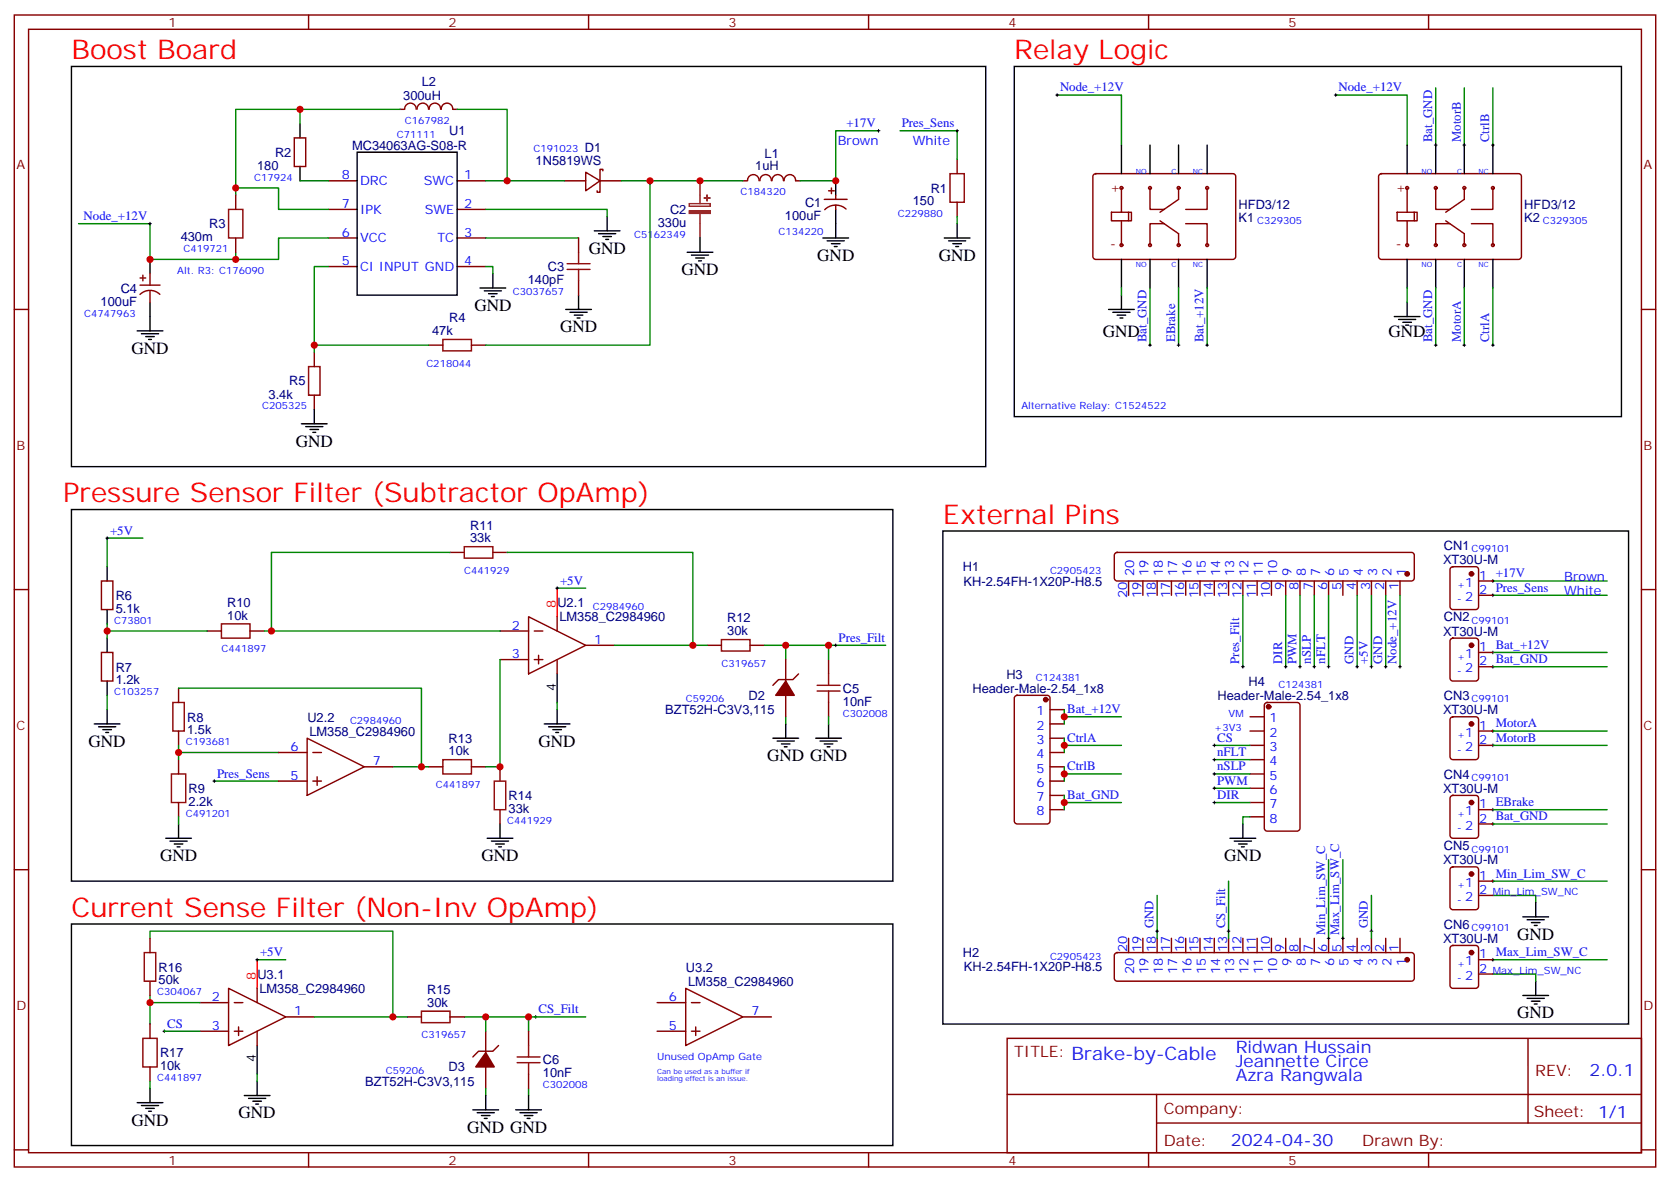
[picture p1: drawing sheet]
<svg xmlns="http://www.w3.org/2000/svg" width="412mm" height="292mm" viewBox="0 0 412 292" stroke-linecap="round" stroke-linejoin="round" font-family="sans-serif">
<g fill="none" stroke="#870000" stroke-width=".35">
<path d="M3.5 3.7h405.4v284.3h-405.4zM7.1 7.2h398.2v277.3h-398.2zM76.2 3.7v3.5M145.3 3.7v3.5M214.5 3.7v3.5M283.6 3.7v3.5M352.8 3.7v3.5M72.7 34h2.8v7.1h-2.8zM98.8 27h1M102.8 27a1.41 1.41 0 0 0-1.4-1.5 1.41 1.41 0 0 0-1.4 1.5M105.8 27a1.41 1.41 0 0 0-1.4-1.5 1.41 1.41 0 0 0-1.4 1.5M108.8 27a1.41 1.41 0 0 0-1.4-1.5 1.41 1.41 0 0 0-1.4 1.5"/>
<path d="M109 27a1.41 1.41 0 0 1 1.4-1.5 1.41 1.41 0 0 1 1.4 1.5h1.1M236.4 39.3v3.6M58.2 48.2v3.5M58.2 58.7v3.6M81.1 44.6h7.1M81.1 51.7h7.1M81.1 58.7h7.1M112.9 44.6h7M112.9 51.7h7M112.9 58.7h7M139.3 44.6h5.3M142.9 58.7v3.6"/>
<path d="M144.6 42.5l3.6 2.1-3.6 2.5zM148.2 44.6v2.8h-.7v-.3M148.2 44.6h5.3M148.9 42.2v-.4h-.7v2.8M183.4 44.6h1.1M187.4 44.6a1.41 1.41 0 0 0-1.4-1.5 1.41 1.41 0 0 0-1.4 1.5M190.5 44.6a1.41 1.41 0 0 0-1.4-1.5 1.41 1.41 0 0 0-1.4 1.5M193.5 44.6a1.41 1.41 0 0 0-1.4-1.5 1.41 1.41 0 0 0-1.4 1.5M196.5 44.6a1.41 1.41 0 0 0-1.5-1.5 1.41 1.41 0 0 0-1.4 1.5M196.5 44.6h1.1M203.6 49.2h5.6M204.6 47.1h1.4"/>
<path d="M205.3 46.4v1.4M206.4 48.2v1M206.4 50.6v1.1M208.9 51.6a3.8 3.8 0 0 0-5.2 .2M236.4 49.9v3.5M270.1 43.1l.5-.2h33.8a.71 .71 0 0 1 .8 .7v19.7a.76 .76 0 0 1-.8 .7h-33.8a.76 .76 0 0 1-.7-.7v-19.7zM274.5 52.4h4.2v2.1h-4.2zM276.9 46.4v6M276.9 54.5v6M278.7 52.4h.7v2.1h-.7M284 46.4v5.3h3.5M286.5 54.5l4.5 3.2v2.8"/>
<path d="M287.5 55.2h-3.5v5.3M291 46.4v2.8l-4.5 3.2M292.8 55.2h5.3v5.3M298.1 46.4v5.3h-5.3M340.7 43.1l.4-.2h33.9a.71 .71 0 0 1 .7 .7v19.7a.76 .76 0 0 1-.7 .7h-33.9a.76 .76 0 0 1-.7-.7v-19.7zM345 52.4h4.2v2.1h-4.2zM347.5 46.4v6M347.5 54.5v6M349.2 52.4h.8v2.1h-.8M354.5 46.4v5.3h3.6M357 54.5l4.6 3.2v2.8M358.1 55.2h-3.6v5.3"/>
<path d="M361.6 46.4v2.8l-4.6 3.2M363.4 55.2h5.3v5.3M368.7 46.4v5.3h-5.3M3.5 76.4h3.6M34.6 70.4h4.9M34.6 68.6h1.4M35.3 67.9v1.4M37 67.6v2.8M37 71.8v2.8M39.5 72.7a3.5 3.5 0 0 0-4.9 0M81.1 65.8h7.1M112.9 65.8h7"/>
<path d="M142.9 69.3v3.5M405.3 76.4h3.6M77.6 87v3.5M77.6 97.5v3.6M105.8 85.2h3.6M116.4 85.2h3.5M111.1 136.3h3.6M121.7 136.3h3.5M275.4 136.6l.5-.3h72.6a.71 .71 0 0 1 .7 .8v5.6a.76 .76 0 0 1-.7 .7h-72.6a.76 .76 0 0 1-.7-.7v-5.6zM3.5 145.5h3.6M25 143.4h2.9v7.1h-2.9zM51.2 155.8h3.5"/>
<path d="M61.7 155.8h3.6M123.5 155.8h7M130.5 152.2l14.1 7.1-14.1 7zM131.9 155.8h2.2M137.6 152.2v3.6M144.6 159.3h7.1M174.6 159.3h3.6M185.2 159.3h3.5M278.7 143.4v3.5M282.2 143.4v3.5M285.8 143.4v3.5M289.3 143.4v3.5"/>
<path d="M292.8 143.4v3.5M296.3 143.4v3.5M299.9 143.4v3.5M303.4 143.4v3.5M306.9 143.4v3.5M310.4 143.4v3.5M314 143.4v3.5M317.5 143.4v3.5M321 143.4v3.5M324.6 143.4v3.5M328.1 143.4v3.5M331.6 143.4v3.5"/>
<path d="M335.1 143.4v3.5M338.7 143.4v3.5M342.2 143.4v3.5M345.7 143.4v3.5M358.3 140.1l.5-.2h5.6a.71 .71 0 0 1 .7 .7v9.2a.76 .76 0 0 1-.7 .7h-5.6a.76 .76 0 0 1-.7-.7v-9.2zM358.3 157.7l.5-.2h5.6a.71 .71 0 0 1 .7 .7v9.2a.76 .76 0 0 1-.7 .7h-5.6a.76 .76 0 0 1-.7-.7v-9.2zM365.1 143.4h3.6M365.1 146.9h3.6M405.3 145.5h3.6M25 161h2.9v7.1h-2.9zM44.1 169.9v3.5M123.5 162.8h7"/>
<path d="M131.9 162.8h2.2M133 161.7v2.2M137.6 162.8v3.5M194 162.8v5.3M194 171.6v5.3M197.2 166.3l-1.4 1.4h-3.5l-1.4 1.5M204.6 162.8v3.5M204.6 173.4v3.5M250.7 171.8l.5-.2h7.4a.71 .71 0 0 1 .7 .7v30.4a.76 .76 0 0 1-.7 .7h-7.4a.76 .76 0 0 1-.7-.7v-30.4zM259.3 175.2h3.5M259.3 178.7h3.5M308.7 176.9h3.5"/>
<path d="M312.4 173.6l.5-.2h7.4a.71 .71 0 0 1 .7 .7v30.3a.76 .76 0 0 1-.7 .7h-7.4a.76 .76 0 0 1-.7-.7v-30.3zM358.3 177.1l.5-.2h5.6a.71 .71 0 0 1 .7 .7v9.2a.76 .76 0 0 1-.7 .7h-5.6a.76 .76 0 0 1-.7-.7v-9.2zM365.1 161h3.6M365.1 164.6h3.6M44.1 180.4v3.6M44.1 187.5v3.5M44.1 198.1v3.5M68.8 185.7h7M68.8 192.8h7M75.8 182.2l14.2 7.1-14.2 7zM77.3 185.7h2.1M77.3 192.8h2.1"/>
<path d="M78.3 191.7v2.2M90 189.3h7M105.8 189.3h3.6M116.4 189.3h3.5M123.5 189.3v3.5M123.5 199.8v3.6M259.3 189.3h3.5M259.3 182.2h3.5M259.3 185.7h3.5M259.3 192.8h3.5M259.3 196.3h3.5M259.3 199.8h3.5"/>
<path d="M308.7 180.4h3.5M308.7 184h3.5M308.7 187.5h3.5M308.7 191h3.5M308.7 194.6h3.5M308.7 198.1h3.5M358.3 196.5l.5-.2h5.6a.71 .71 0 0 1 .7 .7v9.2a.76 .76 0 0 1-.7 .7h-5.6a.76 .76 0 0 1-.7-.7v-9.2zM365.1 199.8h3.6M365.1 180.4h3.6M365.1 184h3.6M3.5 214.7h3.6M308.7 201.6h3.5"/>
<path d="M358.3 214.2l.5-.2h5.6a.71 .71 0 0 1 .7 .7v9.1a.76 .76 0 0 1-.7 .7h-5.6a.76 .76 0 0 1-.7-.7v-9.1zM365.1 203.4h3.6M365.1 217.5h3.6M405.3 214.7h3.6M37 231.6v3.5M275.4 235.3l.5-.2h72.6a.71 .71 0 0 1 .7 .7v5.7a.76 .76 0 0 1-.7 .7h-72.6a.76 .76 0 0 1-.7-.7v-5.7zM278.7 231.6v3.5M282.2 231.6v3.5M285.8 231.6v3.5M289.3 231.6v3.5M292.8 231.6v3.5M296.3 231.6v3.5"/>
<path d="M299.9 231.6v3.5M303.4 231.6v3.5M306.9 231.6v3.5M310.4 231.6v3.5M314 231.6v3.5M317.5 231.6v3.5M321 231.6v3.5M324.6 231.6v3.5M328.1 231.6v3.5M331.6 231.6v3.5M335.1 231.6v3.5M338.7 231.6v3.5"/>
<path d="M342.2 231.6v3.5M345.7 231.6v3.5M358.3 233.6l.5-.2h5.6a.71 .71 0 0 1 .7 .7v9.1a.76 .76 0 0 1-.7 .7h-5.6a.76 .76 0 0 1-.7-.7v-9.1zM365.1 221h3.6M365.1 236.9h3.6M37 242.2v3.5M37 252.8v3.5M49.4 254.5h7M49.4 247.5h7M56.4 243.9l14.2 7.1-14.2 7.1zM57.9 254.5h2.1M57.9 247.5h2.1"/>
<path d="M58.9 253.5v2.1M63.5 243.9v3.6M63.5 254.5v3.6M70.6 251h7M100.5 251h3.6M111.1 251h3.6M119.9 254.5v5.3M123.1 258.1l-1.4 1.4h-3.5l-1.4 1.4M130.5 254.5v3.6M162.3 254.5h7M162.3 247.5h7M169.3 243.9l14.1 7.1-14.1 7.1z"/>
<path d="M170.7 254.5h2.2M170.7 247.5h2.2M171.8 253.5v2.1M183.4 251h7.1M248.7 256.3h156.6v28.2h-156.6zM365.1 240.4h3.6M377.3 256.3v20.9M37 263.3v3.6M119.9 263.3v5.3M130.5 265.1v3.5M248.7 270.1h156.5M285.6 277.2h119.6"/>
<path d="M285.6 270.1v14.2M3.5 283.8h3.6M76.2 284.5v3.5M145.3 284.5v3.5M214.5 284.5v3.5M283.6 284.5v3.5M352.8 284.5v3.5M405.3 283.8h3.6"/>
<circle cx="276.9" cy="46.4" r=".35"/>
<circle cx="284" cy="46.4" r=".35"/>
<circle cx="291" cy="46.4" r=".35"/>
<circle cx="298.1" cy="46.4" r=".35"/>
<circle cx="347.5" cy="46.4" r=".35"/>
<circle cx="354.5" cy="46.4" r=".35"/>
<circle cx="361.6" cy="46.4" r=".35"/>
<circle cx="368.7" cy="46.4" r=".35"/>
<circle cx="276.9" cy="60.5" r=".35"/>
<circle cx="284" cy="60.5" r=".35"/>
<circle cx="291" cy="60.5" r=".35"/>
<circle cx="298.1" cy="60.5" r=".35"/>
<circle cx="347.5" cy="60.5" r=".35"/>
<circle cx="354.5" cy="60.5" r=".35"/>
<circle cx="361.6" cy="60.5" r=".35"/>
<circle cx="368.7" cy="60.5" r=".35"/>
</g>
<g fill="none" stroke="#a10000" stroke-width=".35">
<path d="M56.4 51.7h3.6v7h-3.6zM234.6 42.9h3.5v7h-3.5zM140.1 66.5h5.6M140.1 65.1h5.6M142.9 62.3v2.8M142.9 66.5v2.8M76.2 90.5h2.8v7h-2.8zM109.4 83.8h7v2.8h-7zM114.7 134.9h7v2.9h-7zM54.7 154h7v3.5h-7zM178.2 157.9h7v2.8h-7zM42.7 173.4h2.8v7h-2.8z"/>
<path d="M201.8 169.2h5.6M201.8 170.6h5.6M204.6 166.3v2.9M204.6 170.6v2.8M42.3 191h3.6v7.1h-3.6zM109.4 187.5h7v3.5h-7zM122.1 192.8h2.8v7h-2.8zM35.6 235.1h2.9v7.1h-2.9zM35.3 256.3h3.5v7h-3.5zM104.1 249.6h7v2.8h-7zM130.5 258.1v2.8M127.7 260.9h5.6"/>
<path d="M127.7 262.3h5.6M130.5 262.3v2.8"/>
</g>
<g fill="none" stroke="#000" stroke-width=".35">
<path d="M17.6 16.4h225.8v98.8h-225.8zM250.5 16.4h149.9v86.4h-149.9zM74.1 30.5v3.5M88.2 37.6h24.7v35.2h-24.7zM276.9 35.8v7.1M284 35.8v7.1M291 35.8v7.1M298.1 35.8v7.1M347.5 35.8v7.1M354.5 35.8v7.1M361.6 35.8v7.1M368.7 35.8v7.1"/>
<path d="M74.1 41.1v3.5M146.8 57h6.3M147.8 57.7h4.2M148.9 58.4h2.1M149.6 59.1h.7M149.9 53.4v3.6M172.9 58.7v3.6M203.2 58.7h6.3M204.3 59.4h4.2M206.4 44.6v3.6M206.4 51.7v7M233.2 58.7h6.3"/>
<path d="M234.2 59.4h4.3M236.4 55.2v3.5M37 64v3.6M37 74.6v7.1M118.5 71.1h6.4M119.6 71.8h4.2M120.6 72.5h2.2M121.4 73.2h.7M121.7 67.6v3.5M139.7 76.4h6.3M140.8 77.1h4.2M141.8 77.8h2.1"/>
<path d="M142.5 78.5h.7M142.9 72.8v3.6M169.7 62.3h6.3M170.7 63h4.3M171.8 63.7h2.1M172.5 64.4h.7M205.3 60.1h2.1M206 60.9h.7M235.3 60.1h2.1M236 60.9h.7M273.8 76.4h6.3M274.8 77.1h4.2"/>
<path d="M275.9 77.8h2.1M276.6 78.5h.7M276.9 64v7.1M276.9 72.8v3.6M284 64v7.1M291 64v7.1M298.1 64v7.1M344.3 78.1h6.4M345.4 78.8h4.2M346.4 79.6h2.1M347.5 64v7.1M347.5 74.6v3.5"/>
<path d="M354.5 64v7.1M361.6 64v7.1M368.7 64v7.1M33.9 81.7h6.3M34.9 82.4h4.3M36 83.1h2.1M36.7 83.8h.7M347.1 80.3h.7M74.4 104.6h6.4M75.5 105.3h4.2M76.6 106h2.1M77.3 106.7h.7"/>
<path d="M77.6 101.1v3.5M17.6 125.8h202.9v91.7h-202.9zM26.5 139.9v3.5M232.8 131.1h169.4v121.7h-169.4zM26.5 150.5v3.5M26.5 157.5v3.5M23.3 178.7h6.3M24.3 179.4h4.3M26.5 168.1v3.5M26.5 175.2v3.5M134.4 178.7h6.4M135.5 179.4h4.2"/>
<path d="M137.6 166.3v7.1M137.6 175.2v3.5M194 178.7v3.5M204.6 178.7v3.5M25.4 180.1h2.1M26.1 180.8h.7M136.5 180.1h2.1M137.2 180.8h.7M190.9 182.2h6.3M191.9 182.9h4.2M193 183.6h2.1M193.7 184.3h.7"/>
<path d="M201.4 182.2h6.4M202.5 182.9h4.2M203.6 183.6h2.1M204.3 184.3h.7M40.9 206.9h6.4M42 207.6h4.2M43 208.3h2.2M43.7 209h.7M44.1 203.4v3.5M120.3 206.9h6.3M121.4 207.6h4.2M122.4 208.3h2.1"/>
<path d="M123.1 209h.7M123.5 203.4v3.5M303.7 206.9h6.4M304.8 207.6h4.2M305.9 208.3h2.1M306.6 209h.7M306.9 203.4v3.5M17.6 228.1h202.9v54.7h-202.9zM376.1 226.3h6.3M377.1 227h4.3M378.2 227.7h2.1M378.9 228.4h.7"/>
<path d="M379.2 222.8v3.5M63.5 258.1v7M376.1 245.7h6.3M377.1 246.4h4.3M378.2 247.1h2.1M378.9 247.8h.7M379.2 242.2v3.5M33.9 272.2h6.3M34.9 272.9h4.3M36 273.6h2.1M36.7 274.3h.7M37 268.6v3.6"/>
<path d="M60.3 270.4h6.4M61.4 271.1h4.2M62.4 271.8h2.2M63.1 272.5h.8M63.5 266.9v3.5M116.8 273.9h6.3M117.8 274.6h4.3M118.9 275.3h2.1M119.6 276h.7M119.9 270.4v3.5M127.4 273.9h6.3M128.4 274.6h4.2"/>
<path d="M129.5 275.3h2.1M130.2 276h.7M130.5 270.4v3.5"/>
</g>
<path d="M170.2 50.3h5.2v.6h-5.2zM172.9 44.6v5.7M172.9 52.7v6" fill="none" stroke="#8c2424" stroke-width=".35"/>
<g fill="#8c2424" stroke="#8c2424" stroke-width=".35">
<path d="M170.2 52h5.2v.7h-5.2z"/>
<path d="M173.9 48.9h1.4z"/>
<path d="M174.6 48.2v1.4z"/>
</g>
<path d="M137.6 145.2v7M63.5 236.9v7" fill="none" stroke="#f00" stroke-width=".35"/>
<g fill="none" stroke="#008700" stroke-width=".35">
<path d="M74.1 27h-15.9v19.4M98.8 27h-24.7v3.5M112.9 27h12.3v17.6M217 32.3h-10.6v12.3h-8.8M222.2 32.3h14.2v7M261.1 23.5h15.8v12.3M329.8 23.5h17.7v12.3M354.5 21.7v14.1M361.6 21.7v14.1M368.7 21.7v14.1M19.4 55.2h17.6v8.8h31.8v-5.3h12.3M58.2 48.2v-1.8h10.6v5.3h12.3"/>
<path d="M74.1 44.6h7M119.9 51.7h30v1.7M119.9 44.6h19.4M119.9 58.7h23M153.5 44.6h29.9M160.5 44.6v40.6h-40.6M236.4 53.4v1.8M58.2 62.3v1.7M81.1 65.8h-3.5v21.2M119.9 65.8h1.8v1.8M276.9 71.1v1.7M284 71.1v14.1"/>
<path d="M291 71.1v14.1M298.1 71.1v14.1M347.5 71.1v3.5M354.5 71.1v14.1M361.6 71.1v14.1M368.7 71.1v14.1M77.6 85.2h28.2M35.3 132.8h-8.8v7.1M111.1 136.3h-44.1v19.5M125.2 136.3h45.9v23M26.5 154v3.5M26.5 155.8h24.7"/>
<path d="M65.3 155.8h58.2M137.6 145.2h7M151.7 159.3h22.9M188.7 159.3h30M194 159.3v3.5M204.6 159.3v3.5M306.9 146.9v17.7M317.5 146.9v17.7M321 146.9v17.7M324.6 146.9v17.7M328.1 146.9v17.7M335.1 146.9v17.7"/>
<path d="M338.7 146.9v17.7M342.2 146.9v17.7M345.7 146.9v17.7M368.7 143.4h28.2M368.7 146.9h28.2M26.5 171.6v3.6M44.1 169.9h60v19.4M123.5 162.8v26.5h-3.6M137.6 173.4v1.8M194 176.9v1.8M204.6 176.9v1.8M262.8 176.9h14.1"/>
<path d="M262.8 175.2v3.5M368.7 164.6h28.2M368.7 161h28.2M44.1 184v1.7h24.7M44.1 185.7v1.8M52.9 192.8h15.9M97 189.3h8.8M262.8 191h14.1M262.8 184h14.1M262.8 198.1h14.1M262.8 182.2v3.5M262.8 189.3v3.5"/>
<path d="M262.8 196.3v3.5M299.9 184h8.8M299.9 187.5h8.8M299.9 191h8.8M299.9 194.6h8.8M299.9 198.1h8.8M368.7 184h28.2M368.7 180.4h28.2M368.7 199.8h28.2M44.1 201.6v1.8M303.4 217.5v14.1M308.7 201.6h-1.8v1.8"/>
<path d="M328.1 212.2v19.4M331.6 212.2v19.4M368.7 217.5h28.2M368.7 203.4h28.2M37 231.6v-1.8h60v21.2M63.5 236.9h7.1M285.8 221v10.6M338.7 221v10.6M368.7 236.9h28.2M368.7 221h10.5v1.8M37 245.7v7.1M37 247.5h12.4"/>
<path d="M40.6 254.5h8.8M77.6 251h22.9M114.7 251h29.9M119.9 251v3.5M130.5 251v3.5M368.7 240.4h10.5v1.8M37 266.9v1.7M63.5 265.1v1.8M119.9 268.6v1.8M130.5 268.6v1.8"/>
</g>
<g fill="none" stroke="#000" stroke-width=".25">
<path d="M216.6 32.3h.7M217 31.9v.7M236 32.3h.7M236.4 31.9v.7M260.7 23.5h.7M261.1 23.1v.7M329.5 23.5h.7M329.8 23.1v.7M354.2 35.8h.7M354.5 35.5v.7M361.2 35.8h.7M361.6 35.5v.7"/>
<path d="M368.3 35.8h.7M368.7 35.5v.7M36.7 55.2h.7M37 54.9v.7M283.6 85.2h.7M284 84.8v.7M290.7 85.2h.7M291 84.8v.7M297.7 85.2h.7M298.1 84.8v.7M354.2 85.2h.7M354.5 84.8v.7"/>
<path d="M361.2 85.2h.7M361.6 84.8v.7M368.3 85.2h.7M368.7 84.8v.7M26.1 132.8h.7M26.5 132.5v.7M137.2 145.2h.7M137.6 144.8v.7M206 159.3h.7M206.4 158.9v.7M368.3 143.4h.7M368.3 146.9h.7"/>
<path d="M368.7 143.1v.7M368.7 146.6v.7M262.5 176.9h.7M262.8 176.6v.7M306.6 164.6h.7M306.9 164.2v.7M317.1 164.6h.8M317.5 164.2v.7M320.7 164.6h.7M321 164.2v.7M324.2 164.6h.7M324.6 164.2v.7"/>
<path d="M327.7 164.6h.7M328.1 164.2v.7M334.8 164.6h.7M335.1 164.2v.7M338.3 164.6h.7M338.7 164.2v.7M341.8 164.6h.7M342.2 164.2v.7M345.4 164.6h.7M345.7 164.2v.7M368.3 164.6h.7M368.3 161h.7"/>
<path d="M368.7 160.7v.7M368.7 164.2v.7M52.6 192.8h.7M52.9 192.4v.7M262.5 184h.7M262.5 191h.7M262.5 198.1h.7M262.8 183.6v.7M262.8 190.7v.7M262.8 197.7v.7M299.5 184h.7M299.5 191h.7"/>
<path d="M299.5 198.1h.7M299.5 187.5h.7M299.5 194.6h.7M299.9 183.6v.7M299.9 187.1v.8M299.9 190.7v.7M299.9 194.2v.7M299.9 197.7v.7M368.3 184h.7M368.3 180.4h.7M368.3 199.8h.7M368.7 180.1v.7"/>
<path d="M368.7 183.6v.7M368.7 199.5v.7M368.3 217.5h.7M368.3 203.4h.7M368.7 203v.7M368.7 217.1v.7M63.1 236.9h.8M63.5 236.5v.7M285.4 229.8h.7M285.8 229.5v.7M303 229.8h.7M303.4 229.5v.7"/>
<path d="M327.7 231.6h.7M328.1 231.2v.8M331.3 231.6h.7M331.6 231.2v.8M338.3 229.8h.7M338.7 229.5v.7M368.3 236.9h.7M368.7 236.5v.7M40.2 254.5h.7M40.6 254.2v.7M131.9 251h.7M132.3 250.6v.8"/>
</g>
<g fill="#870000" stroke="#870000" stroke-width=".35">
<path d="M194 168.1l2.1 3.5h-4.5z"/>
<path d="M119.9 259.8l2.2 3.5h-4.6z"/>
<circle cx="347.5" cy="141.6" r=".53"/>
<circle cx="347.5" cy="236.9" r=".53"/>
<circle cx="258.2" cy="172.7" r=".53"/>
<circle cx="313.3" cy="174.4" r=".53"/>
<circle cx="363.4" cy="141.6" r=".53"/>
<circle cx="363.4" cy="159.3" r=".53"/>
<circle cx="363.4" cy="178.7" r=".53"/>
<circle cx="363.4" cy="198.1" r=".53"/>
<circle cx="363.4" cy="215.7" r=".53"/>
<circle cx="363.4" cy="235.1" r=".53"/>
</g>
<g fill="#c00">
<circle cx="172.9" cy="44.6" r=".88"/>
<circle cx="125.2" cy="44.6" r=".88"/>
<circle cx="206.4" cy="44.6" r=".88"/>
<circle cx="26.5" cy="155.8" r=".88"/>
<circle cx="44.1" cy="185.7" r=".88"/>
<circle cx="104.1" cy="189.3" r=".88"/>
<circle cx="123.5" cy="189.3" r=".88"/>
<circle cx="67" cy="155.8" r=".88"/>
<circle cx="171.1" cy="159.3" r=".88"/>
<circle cx="262.8" cy="191" r=".88"/>
<circle cx="262.8" cy="184" r=".88"/>
<circle cx="262.8" cy="176.9" r=".88"/>
<circle cx="262.8" cy="198.1" r=".88"/>
<circle cx="194" cy="159.3" r=".88"/>
<circle cx="204.6" cy="159.3" r=".88"/>
<circle cx="58.2" cy="64" r=".88"/>
<circle cx="37" cy="64" r=".88"/>
<circle cx="130.5" cy="251" r=".88"/>
<circle cx="119.9" cy="251" r=".88"/>
<circle cx="97" cy="251" r=".88"/>
<circle cx="37" cy="247.5" r=".88"/>
<circle cx="77.6" cy="85.2" r=".88"/>
<circle cx="160.5" cy="44.6" r=".88"/>
<circle cx="74.1" cy="27" r=".88"/>
<circle cx="58.2" cy="46.4" r=".88"/>
</g>
<g font-size="6.7" fill="#f00">
<text x="17.6" y="14.6">Boost Board</text>
<text x="250.5" y="14.6">Relay Logic</text>
<text x="15.6" y="124">Pressure Sensor Filter (Subtractor OpAmp)</text>
<text x="232.8" y="129.3">External Pins</text>
<text x="17.6" y="226.3">Current Sense Filter (Non-Inv OpAmp)</text>
</g>
<text font-size="4.6" fill="#00f" x="264.6" y="261.6">Brake-by-Cable</text>
<g font-size="4.2">
<text x="145.4" y="62.6">GND</text>
<text x="201.8" y="64.4">GND</text>
<text x="231.8" y="64.4">GND</text>
<text x="168.3" y="67.9">GND</text>
<text x="117.2" y="76.7">GND</text>
<text x="138.3" y="82">GND</text>
<text x="272.3" y="83.1">GND</text>
<text x="342.9" y="83.1">GND</text>
<text x="32.5" y="87.3">GND</text>
<text x="73.1" y="110.2">GND</text>
<text x="21.9" y="184.3">GND</text>
<text x="133" y="184.3">GND</text>
<text x="189.4" y="187.9">GND GND</text>
<text x="39.5" y="212.5">GND</text>
<text x="118.9" y="212.5">GND</text>
<text x="302.3" y="212.5">GND</text>
<text x="374.6" y="232">GND</text>
<text x="374.6" y="251.4">GND</text>
<text x="32.5" y="277.8">GND</text>
<text x="58.9" y="276">GND</text>
<text x="115.4" y="279.6">GND GND</text>
</g>
<g font-size="4.2" fill="#00f">
<text x="305.2" y="259.8">Ridwan Hussain</text>
<text x="305.2" y="263.3">Jeannette Circe</text>
<text x="305.2" y="266.9">Azra Rangwala</text>
<text x="392.5" y="265.6">2.0.1</text>
<text x="304" y="282.9">2024-04-30</text>
</g>
<g font-size="3.9" fill="#800">
<text x="250.5" y="260.9">TITLE:</text>
<text x="379.1" y="265.6">REV:</text>
<text x="287.4" y="275.1">Company:</text>
<text x="378.7" y="275.7">Sheet: 1/1</text>
<text x="287.4" y="282.8">Date:</text>
<text x="336.4" y="282.8">Drawn By:</text>
</g>
<g font-size="3.2" fill="#800">
<text x="41.6" y="6.7">1</text>
<text x="110.8" y="6.7">2</text>
<text x="179.9" y="6.7">3</text>
<text x="249.1" y="6.7">4</text>
<text x="318.2" y="6.7">5</text>
<text x="4.1" y="41.8">A</text>
<text x="405.9" y="41.8">A</text>
<text x="274.1" y="47.4">+</text>
<text x="344.7" y="47.4">+</text>
<text x="274.1" y="61.2">-</text>
<text x="344.7" y="61.2">-</text>
<text x="4.1" y="110.9">B</text>
<text x="405.9" y="110.9">B</text>
<text x="4.1" y="180.1">C</text>
<text x="405.9" y="180.1">C</text>
<text x="4.1" y="249.2">D</text>
<text x="405.9" y="249.2">D</text>
<text x="41.6" y="287.5">1</text>
<text x="110.8" y="287.5">2</text>
<text x="179.9" y="287.5">3</text>
<text x="249.1" y="287.5">4</text>
<text x="318.2" y="287.5">5</text>
</g>
<g font-size="3.2" fill="#000080">
<text x="104.1" y="21.2">L2</text>
<text x="99.6" y="24.6">300uH</text>
<text x="110.9" y="33.4">U1</text>
<text x="63.5" y="41.9">180</text>
<text x="67.9" y="38.7">R2</text>
<text x="86.9" y="36.9">MC34063AG-S08-R</text>
<text x="132.3" y="40.7">1N5819WS</text>
<text x="144.5" y="37.6">D1</text>
<text x="188.8" y="38.9">L1</text>
<text x="186.5" y="42">1uH</text>
<text x="229.8" y="47.5">R1</text>
<text x="165.5" y="52.9">C2</text>
<text x="198.8" y="51.1">C1</text>
<text x="225.4" y="50.7">150</text>
<text x="305.9" y="51.6">HFD3/12</text>
<text x="376.4" y="51.6">HFD3/12</text>
<text x="44.6" y="59.5">430m</text>
<text x="51.7" y="56.4">R3</text>
<text x="162.4" y="56">330u</text>
<text x="193.8" y="54.2">100uF</text>
<text x="305.9" y="54.8">K1</text>
<text x="376.4" y="54.8">K2</text>
<text x="130.3" y="70.1">140pF</text>
<text x="135.3" y="67">C3</text>
<text x="24.9" y="75.4">100uF</text>
<text x="29.8" y="72.2">C4</text>
<text x="106.7" y="82.7">47k</text>
<text x="110.9" y="79.6">R4</text>
<text x="71.4" y="95.1">R5</text>
<text x="66.3" y="98.4">3.4k</text>
<text x="116.1" y="130.7">R11</text>
<text x="116.1" y="133.9">33k</text>
<text x="356.5" y="135.7">CN1</text>
<text x="237.8" y="141">H1</text>
<text x="356.4" y="139.3">XT30U-M</text>
<text x="28.6" y="148.1">R6</text>
<text x="56.1" y="149.8">R10</text>
<text x="137.6" y="149.9">U2.1</text>
<text x="238" y="144.6">KH-2.54FH-1X20P-H8.5</text>
<text x="28.6" y="151.2">5.1k</text>
<text x="56.1" y="152.9">10k</text>
<text x="138.2" y="153.4">LM358_C2984960</text>
<text x="179.6" y="153.6">R12</text>
<text x="356.5" y="153.4">CN2</text>
<text x="179.6" y="156.8">30k</text>
<text x="356.4" y="156.9">XT30U-M</text>
<text x="28.6" y="165.7">R7</text>
<text x="248.5" y="167.5">H3</text>
<text x="28.6" y="168.9">1.2k</text>
<text x="184.9" y="172.7">D2</text>
<text x="208.1" y="171">C5</text>
<text x="240.1" y="171">Header-Male-2.54_1x8</text>
<text x="300.7" y="172.8">Header-Male-2.54_1x8</text>
<text x="308.3" y="169.3">H4</text>
<text x="356.5" y="172.8">CN3</text>
<text x="46.2" y="178.1">R8</text>
<text x="75.9" y="178.1">U2.2</text>
<text x="164.3" y="176.3">BZT52H-C3V3,115</text>
<text x="208.1" y="174.2">10nF</text>
<text x="356.4" y="176.3">XT30U-M</text>
<text x="46.2" y="181.2">1.5k</text>
<text x="76.4" y="181.6">LM358_C2984960</text>
<text x="110.8" y="183.3">R13</text>
<text x="110.8" y="186.4">10k</text>
<text x="46.6" y="195.7">R9</text>
<text x="125.6" y="197.5">R14</text>
<text x="356.4" y="195.7">XT30U-M</text>
<text x="356.5" y="192.2">CN4</text>
<text x="46.6" y="198.9">2.2k</text>
<text x="125.6" y="200.6">33k</text>
<text x="356.5" y="209.8">CN5</text>
<text x="356.4" y="213.3">XT30U-M</text>
<text x="356.4" y="232.7">XT30U-M</text>
<text x="356.5" y="229.2">CN6</text>
<text x="39.2" y="239.8">R16</text>
<text x="169.4" y="239.8">U3.2</text>
<text x="237.8" y="236.2">H2</text>
<text x="238" y="239.8">KH-2.54FH-1X20P-H8.5</text>
<text x="39.2" y="243">50k</text>
<text x="63.5" y="241.6">U3.1</text>
<text x="64.1" y="245.1">LM358_C2984960</text>
<text x="105.5" y="245.4">R15</text>
<text x="169.9" y="243.3">LM358_C2984960</text>
<text x="105.5" y="248.5">30k</text>
<text x="39.5" y="261">R17</text>
<text x="134.1" y="262.7">C6</text>
<text x="39.5" y="264.1">10k</text>
<text x="90.2" y="268">BZT52H-C3V3,115</text>
<text x="110.8" y="264.5">D3</text>
<text x="134.1" y="265.9">10nF</text>
</g>
<g font-size="3.2" fill="#00f">
<text x="261.8" y="22.6">Node_+12V</text>
<text x="330.6" y="22.6">Node_+12V</text>
<text x="206.9" y="35.8">Brown</text>
<text x="209" y="31.4">+17V</text>
<text x="222.7" y="31.4">Pres_Sens</text>
<text x="225.4" y="35.8">White</text>
<text x="353.7" y="35.1" transform="rotate(-90 353.7 35.1)">Bat_GND</text>
<text x="360.7" y="35.1" transform="rotate(-90 360.7 35.1)">MotorB</text>
<text x="367.8" y="35.1" transform="rotate(-90 367.8 35.1)">CtrlB</text>
<text x="84.4" y="44.3">8</text>
<text x="88.9" y="45.7">DRC</text>
<text x="104.7" y="45.7">SWC</text>
<text x="114.7" y="44.3">1</text>
<text x="84.4" y="51.3">7</text>
<text x="88.9" y="52.7">IPK</text>
<text x="104.9" y="52.7">SWE</text>
<text x="114.7" y="51.3">2</text>
<text x="20.7" y="54.3">Node_+12V</text>
<text x="84.4" y="58.4">6</text>
<text x="88.9" y="59.8">VCC</text>
<text x="108" y="59.8">TC</text>
<text x="114.7" y="58.4">3</text>
<text x="84.4" y="65.4">5</text>
<text x="114.7" y="65.4">4</text>
<text x="88.9" y="66.9">CI INPUT GND</text>
<text x="283.1" y="84.5" transform="rotate(-90 283.1 84.5)">Bat_GND</text>
<text x="290.2" y="84.5" transform="rotate(-90 290.2 84.5)">EBrake</text>
<text x="297.2" y="84.5" transform="rotate(-90 297.2 84.5)">Bat_+12V</text>
<text x="353.7" y="84.5" transform="rotate(-90 353.7 84.5)">Bat_GND</text>
<text x="360.7" y="84.5" transform="rotate(-90 360.7 84.5)">MotorA</text>
<text x="367.8" y="84.5" transform="rotate(-90 367.8 84.5)">CtrlA</text>
<text x="27.2" y="131.9">+5V</text>
<text x="280.1" y="142.1" transform="rotate(-90 280.1 142.1)">20</text>
<text x="283.6" y="142.1" transform="rotate(-90 283.6 142.1)">19</text>
<text x="287.2" y="142.1" transform="rotate(-90 287.2 142.1)">18</text>
<text x="290.7" y="142.1" transform="rotate(-90 290.7 142.1)">17</text>
<text x="294.2" y="142.1" transform="rotate(-90 294.2 142.1)">16</text>
<text x="297.7" y="142.1" transform="rotate(-90 297.7 142.1)">15</text>
<text x="301.3" y="142.1" transform="rotate(-90 301.3 142.1)">14</text>
<text x="304.8" y="142.1" transform="rotate(-90 304.8 142.1)">13</text>
<text x="308.3" y="142.1" transform="rotate(-90 308.3 142.1)">12</text>
<text x="311.9" y="142.1" transform="rotate(-90 311.9 142.1)">11</text>
<text x="315.4" y="142.1" transform="rotate(-90 315.4 142.1)">10</text>
<text x="318.9" y="142.1" transform="rotate(-90 318.9 142.1)">9</text>
<text x="322.4" y="142.1" transform="rotate(-90 322.4 142.1)">8</text>
<text x="326" y="142.1" transform="rotate(-90 326 142.1)">7</text>
<text x="329.5" y="142.1" transform="rotate(-90 329.5 142.1)">6</text>
<text x="333" y="142.1" transform="rotate(-90 333 142.1)">5</text>
<text x="336.5" y="142.1" transform="rotate(-90 336.5 142.1)">4</text>
<text x="340.1" y="142.1" transform="rotate(-90 340.1 142.1)">3</text>
<text x="343.6" y="142.1" transform="rotate(-90 343.6 142.1)">2</text>
<text x="347.1" y="142.1" transform="rotate(-90 347.1 142.1)">1</text>
<text x="365.3" y="143.1">1 +17V</text>
<text x="386.3" y="143.4">Brown</text>
<text x="138.3" y="144.3">+5V</text>
<text x="278.3" y="147.6" transform="rotate(-90 278.3 147.6)">20</text>
<text x="281.9" y="147.6" transform="rotate(-90 281.9 147.6)">19</text>
<text x="285.4" y="147.6" transform="rotate(-90 285.4 147.6)">18</text>
<text x="288.9" y="147.6" transform="rotate(-90 288.9 147.6)">17</text>
<text x="292.5" y="147.6" transform="rotate(-90 292.5 147.6)">16</text>
<text x="296" y="147.6" transform="rotate(-90 296 147.6)">15</text>
<text x="299.5" y="147.6" transform="rotate(-90 299.5 147.6)">14</text>
<text x="303" y="147.6" transform="rotate(-90 303 147.6)">13</text>
<text x="306.6" y="147.6" transform="rotate(-90 306.6 147.6)">12</text>
<text x="310.1" y="147.6" transform="rotate(-90 310.1 147.6)">11</text>
<text x="313.6" y="147.6" transform="rotate(-90 313.6 147.6)">10</text>
<text x="317.1" y="145.6" transform="rotate(-90 317.1 145.6)">9</text>
<text x="320.7" y="145.6" transform="rotate(-90 320.7 145.6)">8</text>
<text x="324.2" y="145.6" transform="rotate(-90 324.2 145.6)">7</text>
<text x="327.7" y="145.6" transform="rotate(-90 327.7 145.6)">6</text>
<text x="331.3" y="145.6" transform="rotate(-90 331.3 145.6)">5</text>
<text x="334.8" y="145.6" transform="rotate(-90 334.8 145.6)">4</text>
<text x="338.3" y="145.6" transform="rotate(-90 338.3 145.6)">3</text>
<text x="341.8" y="145.6" transform="rotate(-90 341.8 145.6)">2</text>
<text x="345.4" y="145.6" transform="rotate(-90 345.4 145.6)">1</text>
<text x="361.8" y="144.8">1</text>
<text x="361.8" y="148.3">2</text>
<text x="365.3" y="146.6">2 Pres_Sens</text>
<text x="386.3" y="146.9">White</text>
<text x="126.4" y="155.4">2</text>
<text x="146.8" y="158.9">1</text>
<text x="207.1" y="158.4">Pres_Filt</text>
<text x="365.3" y="160.7">1 Bat_+12V</text>
<text x="126.4" y="162.5">3</text>
<text x="306" y="163.9" transform="rotate(-90 306 163.9)">Pres_Filt</text>
<text x="316.6" y="163.9" transform="rotate(-90 316.6 163.9)">DIR</text>
<text x="320.1" y="163.9" transform="rotate(-90 320.1 163.9)">PWM</text>
<text x="323.7" y="163.9" transform="rotate(-90 323.7 163.9)">nSLP</text>
<text x="327.2" y="163.9" transform="rotate(-90 327.2 163.9)">nFLT</text>
<text x="334.3" y="163.9" transform="rotate(-90 334.3 163.9)">GND</text>
<text x="337.8" y="163.9" transform="rotate(-90 337.8 163.9)">+5V</text>
<text x="341.3" y="163.9" transform="rotate(-90 341.3 163.9)">GND</text>
<text x="344.8" y="163.9" transform="rotate(-90 344.8 163.9)">Node_+12V</text>
<text x="361.8" y="162.5">1</text>
<text x="361.8" y="166">2</text>
<text x="365.3" y="164.2">2 Bat_GND</text>
<text x="256" y="176.6">1</text>
<text x="263.5" y="176">Bat_+12V</text>
<text x="313.5" y="178.3">1</text>
<text x="71.7" y="185.4">6</text>
<text x="256" y="180.1">2</text>
<text x="256" y="183.6">3</text>
<text x="263.5" y="183.1">CtrlA</text>
<text x="300.6" y="183.1">CS</text>
<text x="313.5" y="181.9">2</text>
<text x="313.5" y="185.4">3</text>
<text x="361.8" y="181.9">1</text>
<text x="361.8" y="185.4">2</text>
<text x="365.3" y="180.1">1 MotorA</text>
<text x="365.3" y="183.6">2 MotorB</text>
<text x="53.6" y="191.9">Pres_Sens</text>
<text x="92.1" y="188.9">7</text>
<text x="256" y="187.1">4</text>
<text x="256" y="190.7">5</text>
<text x="263.5" y="190.1">CtrlB</text>
<text x="300.6" y="186.6">nFLT</text>
<text x="300.6" y="190.1">nSLP</text>
<text x="313.5" y="188.9">4</text>
<text x="71.7" y="192.4">5</text>
<text x="256" y="194.2">6</text>
<text x="256" y="197.7">7</text>
<text x="263.5" y="197.2">Bat_GND</text>
<text x="300.6" y="193.7">PWM</text>
<text x="300.6" y="197.2">DIR</text>
<text x="313.5" y="192.4">5</text>
<text x="313.5" y="196">6</text>
<text x="256" y="201.3">8</text>
<text x="313.5" y="199.5">7</text>
<text x="313.5" y="203">8</text>
<text x="361.8" y="201.3">1</text>
<text x="365.3" y="199.5">1 EBrake</text>
<text x="365.3" y="203">2 Bat_GND</text>
<text x="361.8" y="204.8">2</text>
<text x="361.8" y="218.9">1</text>
<text x="365.3" y="217.1">1 Min_Lim_SW_C</text>
<text x="365.3" y="220.7">2</text>
<text x="361.8" y="222.4">2</text>
<text x="337.8" y="229.1" transform="rotate(-90 337.8 229.1)">GND</text>
<text x="64.2" y="236">+5V</text>
<text x="278.3" y="234.9" transform="rotate(-90 278.3 234.9)">20</text>
<text x="281.9" y="234.9" transform="rotate(-90 281.9 234.9)">19</text>
<text x="285.4" y="234.9" transform="rotate(-90 285.4 234.9)">18 GND</text>
<text x="288.9" y="234.9" transform="rotate(-90 288.9 234.9)">17</text>
<text x="292.5" y="234.9" transform="rotate(-90 292.5 234.9)">16</text>
<text x="296" y="234.9" transform="rotate(-90 296 234.9)">15</text>
<text x="299.5" y="234.9" transform="rotate(-90 299.5 234.9)">14</text>
<text x="303" y="234.9" transform="rotate(-90 303 234.9)">13 CS_Filt</text>
<text x="306.6" y="234.9" transform="rotate(-90 306.6 234.9)">12</text>
<text x="310.1" y="234.9" transform="rotate(-90 310.1 234.9)">11</text>
<text x="313.6" y="234.9" transform="rotate(-90 313.6 234.9)">10</text>
<text x="317.1" y="234.9" transform="rotate(-90 317.1 234.9)">9</text>
<text x="318.9" y="238.4" transform="rotate(-90 318.9 238.4)">9</text>
<text x="320.7" y="234.9" transform="rotate(-90 320.7 234.9)">8</text>
<text x="322.4" y="238.4" transform="rotate(-90 322.4 238.4)">8</text>
<text x="324.2" y="234.9" transform="rotate(-90 324.2 234.9)">7</text>
<text x="326" y="238.4" transform="rotate(-90 326 238.4)">7</text>
<text x="327.7" y="234.9" transform="rotate(-90 327.7 234.9)">6 Min_Lim_SW_C</text>
<text x="329.5" y="238.4" transform="rotate(-90 329.5 238.4)">6</text>
<text x="331.3" y="234.9" transform="rotate(-90 331.3 234.9)">5 Max_Lim_SW_C</text>
<text x="333" y="238.4" transform="rotate(-90 333 238.4)">5</text>
<text x="334.8" y="234.9" transform="rotate(-90 334.8 234.9)">4</text>
<text x="336.5" y="238.4" transform="rotate(-90 336.5 238.4)">4</text>
<text x="338.3" y="234.9" transform="rotate(-90 338.3 234.9)">3</text>
<text x="340.1" y="238.4" transform="rotate(-90 340.1 238.4)">3</text>
<text x="341.8" y="234.9" transform="rotate(-90 341.8 234.9)">2</text>
<text x="343.6" y="238.4" transform="rotate(-90 343.6 238.4)">2</text>
<text x="345.4" y="234.9" transform="rotate(-90 345.4 234.9)">1</text>
<text x="347.1" y="238.4" transform="rotate(-90 347.1 238.4)">1</text>
<text x="361.8" y="238.3">1</text>
<text x="365.3" y="236.5">1 Max_Lim_SW_C</text>
<text x="280.1" y="240.5" transform="rotate(-90 280.1 240.5)">20</text>
<text x="283.6" y="240.5" transform="rotate(-90 283.6 240.5)">19</text>
<text x="287.2" y="240.5" transform="rotate(-90 287.2 240.5)">18</text>
<text x="290.7" y="240.5" transform="rotate(-90 290.7 240.5)">17</text>
<text x="294.2" y="240.5" transform="rotate(-90 294.2 240.5)">16</text>
<text x="297.7" y="240.5" transform="rotate(-90 297.7 240.5)">15</text>
<text x="301.3" y="240.5" transform="rotate(-90 301.3 240.5)">14</text>
<text x="304.8" y="240.5" transform="rotate(-90 304.8 240.5)">13</text>
<text x="308.3" y="240.5" transform="rotate(-90 308.3 240.5)">12</text>
<text x="311.9" y="240.5" transform="rotate(-90 311.9 240.5)">11</text>
<text x="315.4" y="240.5" transform="rotate(-90 315.4 240.5)">10</text>
<text x="361.8" y="241.8">2</text>
<text x="365.3" y="240.1">2</text>
<text x="52.3" y="247.1">2</text>
<text x="72.7" y="250.6">1</text>
<text x="133" y="250.1">CS_Filt</text>
<text x="165.2" y="247.1">6</text>
<text x="185.6" y="250.6">7</text>
<text x="41.3" y="253.6">CS</text>
<text x="52.3" y="254.2">3</text>
<text x="165.2" y="254.2">5</text>
</g>
<g font-size="3.2" fill="#f00">
<text x="137.2" y="150.1" transform="rotate(-90 137.2 150.1)">8</text>
<text x="63.1" y="241.8" transform="rotate(-90 63.1 241.8)">8</text>
</g>
<g font-size="3.2">
<text x="137.2" y="170.5" transform="rotate(-90 137.2 170.5)">4</text>
<text x="63.1" y="262.2" transform="rotate(-90 63.1 262.2)">4</text>
</g>
<g font-size="2.5" fill="#00f">
<text x="98" y="34">C71111</text>
<text x="100" y="30.5">C167982</text>
<text x="131.7" y="37.6">C191023</text>
<text x="62.8" y="44.6">C17924</text>
<text x="182.9" y="48.2">C184320</text>
<text x="221.7" y="53.4">C229880</text>
<text x="156.6" y="58.7">C5162349</text>
<text x="192.3" y="58">C134220</text>
<text x="310.4" y="55.2">C329305</text>
<text x="381" y="55.2">C329305</text>
<text x="45.3" y="62.3">C419721</text>
<text x="43.8" y="67.6">Alt. R3: C176090</text>
<text x="126.6" y="72.8">C3037657</text>
<text x="20.8" y="78.1">C4747963</text>
<text x="105.3" y="90.5">C218044</text>
<text x="64.7" y="101.1">C205325</text>
<text x="252.2" y="101.1">Alternative Relay: C1524522</text>
<text x="363.4" y="136.3">C99101</text>
<text x="114.7" y="141.6">C441929</text>
<text x="259.3" y="141.6">C2905423</text>
<text x="359.8" y="145.2">+</text>
<text x="359.8" y="148.7">-</text>
<text x="28.2" y="154">C73801</text>
<text x="146.4" y="150.5">C2984960</text>
<text x="363.4" y="154">C99101</text>
<text x="54.7" y="161">C441897</text>
<text x="178.2" y="164.6">C319657</text>
<text x="359.8" y="166.3">-</text>
<text x="359.8" y="162.8">+</text>
<text x="28.2" y="171.6">C103257</text>
<text x="169.3" y="173.4">C59206</text>
<text x="255.8" y="168.1">C124381</text>
<text x="315.7" y="169.9">C124381</text>
<text x="363.4" y="173.4">C99101</text>
<text x="86.4" y="178.7">C2984960</text>
<text x="208.1" y="176.9">C302008</text>
<text x="303.4" y="176.9">VM</text>
<text x="45.9" y="184">C193681</text>
<text x="299.9" y="180.4">+3V3</text>
<text x="359.8" y="185.7">-</text>
<text x="359.8" y="182.2">+</text>
<text x="107.6" y="194.6">C441897</text>
<text x="363.4" y="192.8">C99101</text>
<text x="45.9" y="201.6">C491201</text>
<text x="125.2" y="203.4">C441929</text>
<text x="359.8" y="201.6">+</text>
<text x="359.8" y="205.1">-</text>
<text x="363.4" y="210.4">C99101</text>
<text x="359.8" y="219.3">+</text>
<text x="368.7" y="221">Min_Lim_SW_NC</text>
<text x="359.8" y="222.8">-</text>
<text x="363.4" y="229.8">C99101</text>
<text x="259.3" y="236.9">C2905423</text>
<text x="359.8" y="238.7">+</text>
<text x="38.8" y="245.7">C304067</text>
<text x="359.8" y="242.2">-</text>
<text x="368.7" y="240.4">Max_Lim_SW_NC</text>
<text x="104.1" y="256.3">C319657</text>
<text x="162.3" y="261.6">Unused OpAmp Gate</text>
<text x="38.8" y="266.9">C441897</text>
<text x="95.2" y="265.1">C59206</text>
<text x="134.1" y="268.6">C302008</text>
</g>
<g font-size="1.8" fill="#00f">
<text x="280.5" y="42.9">NO</text>
<text x="289.3" y="42.9">C</text>
<text x="294.6" y="42.9">NC</text>
<text x="351" y="42.9">NO</text>
<text x="359.8" y="42.9">C</text>
<text x="365.1" y="42.9">NC</text>
<text x="280.5" y="65.8">NO</text>
<text x="289.3" y="65.8">C</text>
<text x="294.6" y="65.8">NC</text>
<text x="351" y="65.8">NO</text>
<text x="359.8" y="65.8">C</text>
<text x="365.1" y="65.8">NC</text>
<text x="162.3" y="265.1">Can be used as a buffer if</text>
<text x="162.3" y="266.9">loading effect is an issue.</text>
</g>
</svg>
